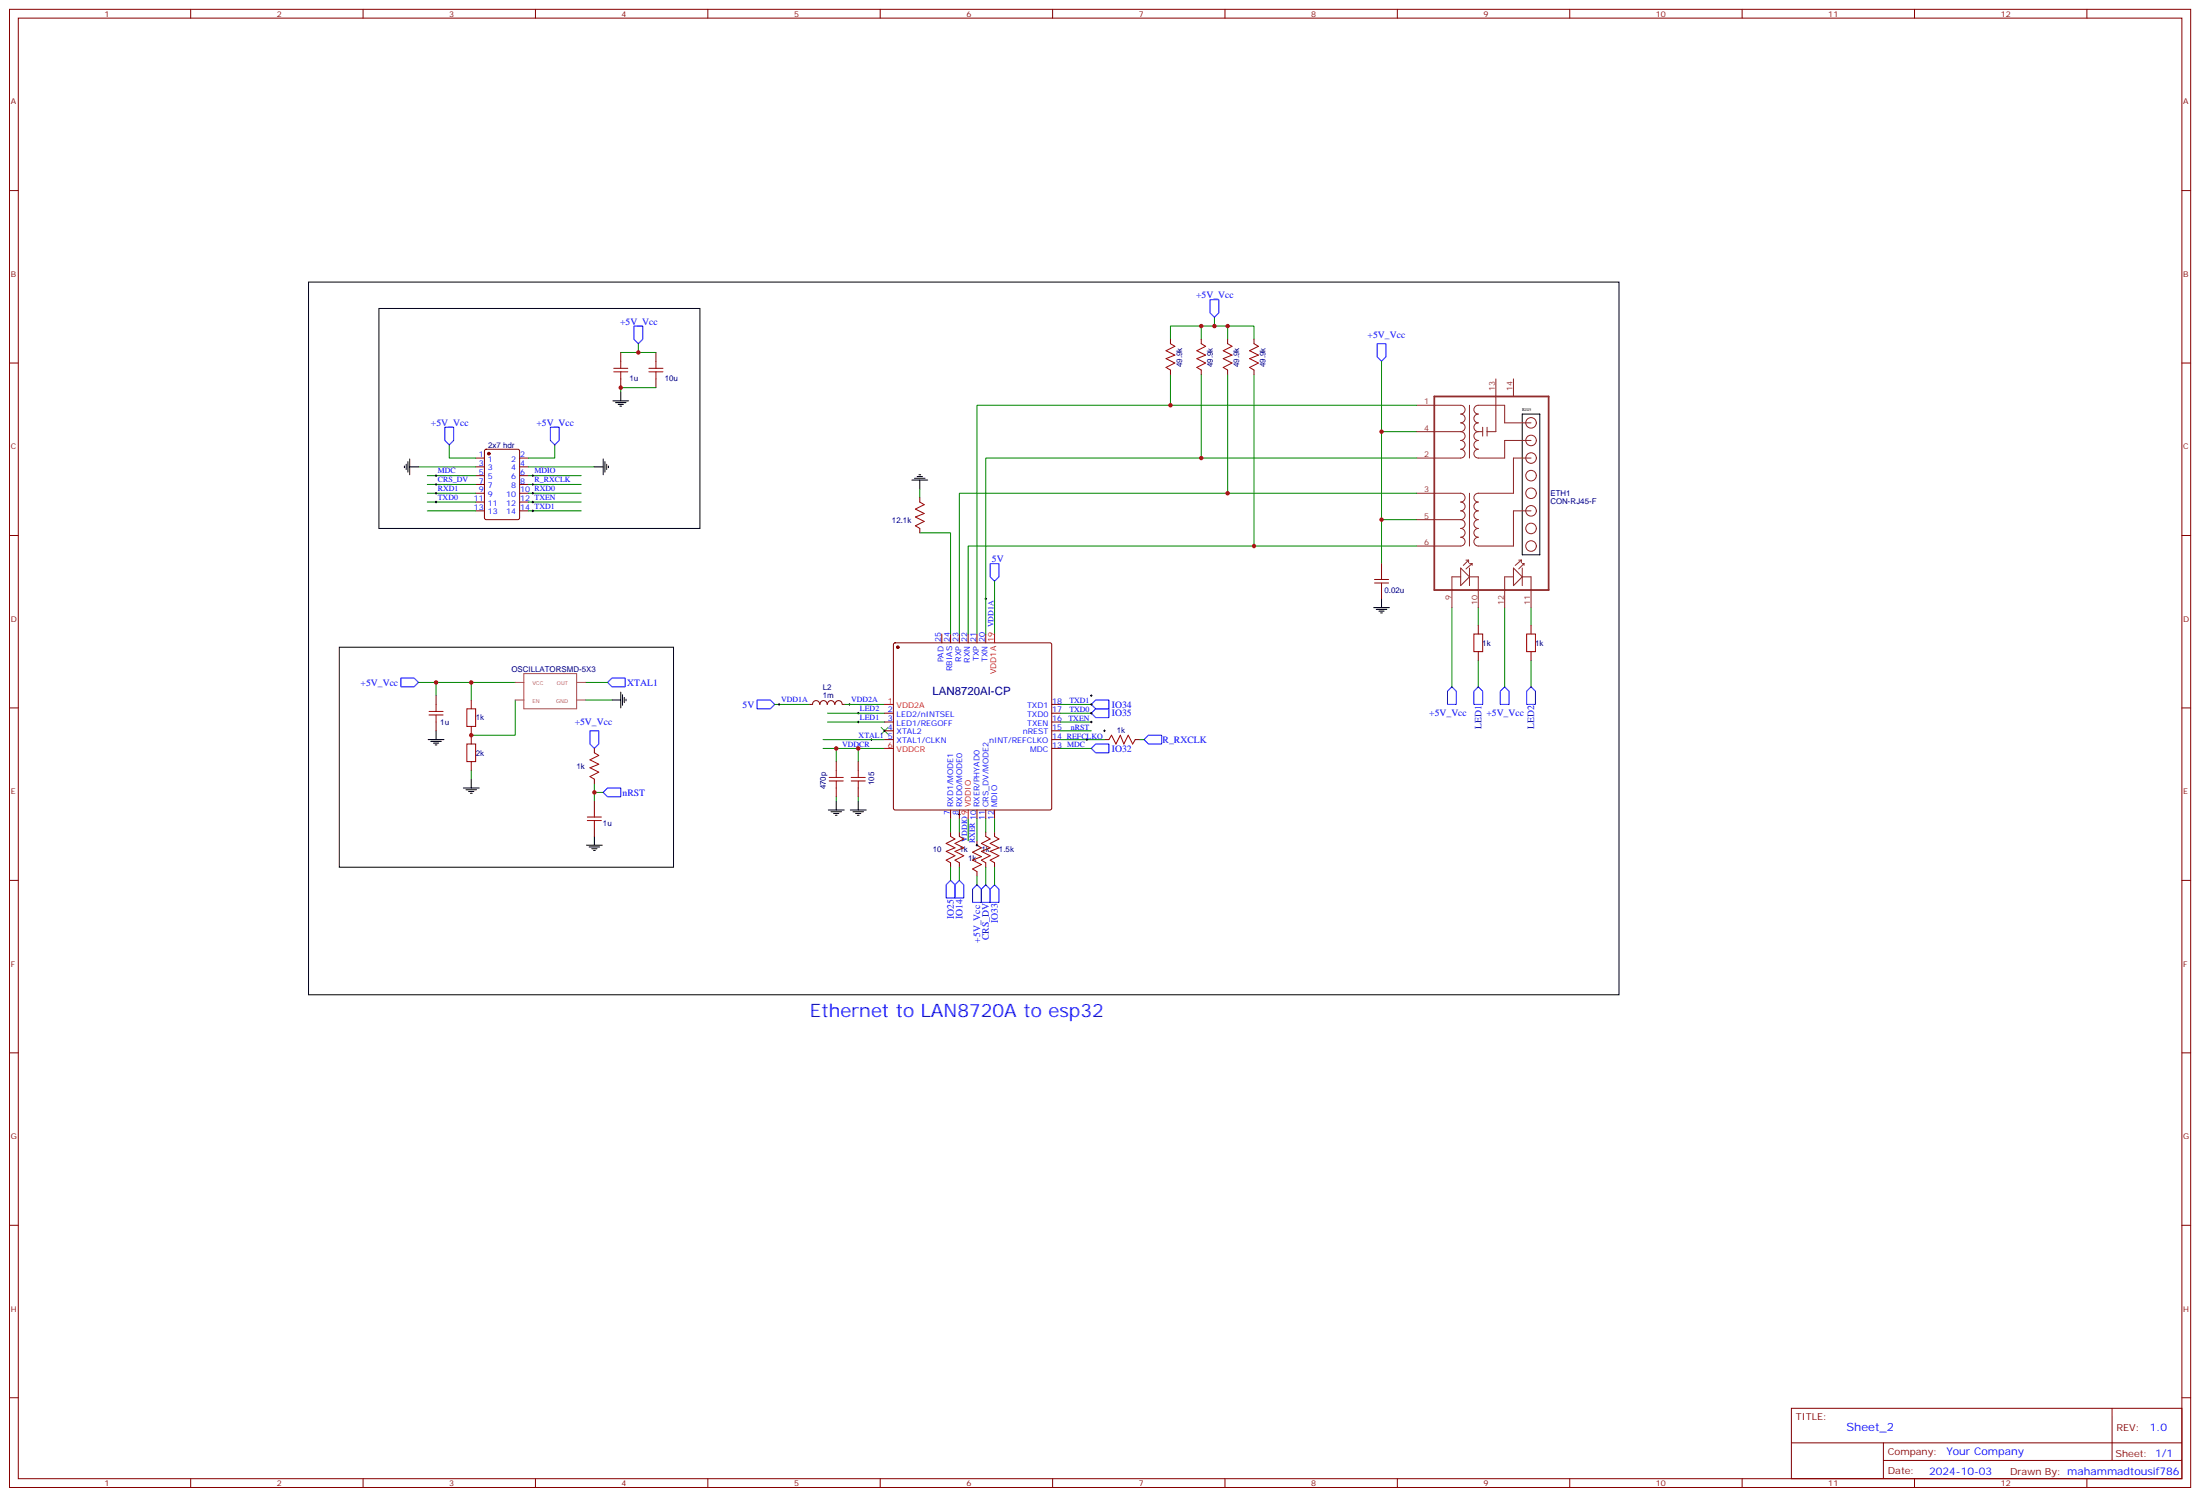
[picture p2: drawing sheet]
<svg xmlns="http://www.w3.org/2000/svg" width="882mm" height="600mm" viewBox="0 0 882 600" stroke-linecap="round" stroke-linejoin="round" font-family="sans-serif">
<g fill="none" stroke="#870000" stroke-width=".4">
<path d="M3.8 3.7h874.9v592.7h-874.9zM7.3 7.3h867.9v585.6h-867.9zM76.5 3.7v3.6M145.6 3.7v3.6M214.8 3.7v3.6M283.9 3.7v3.6M353.1 3.7v3.6M422.2 3.7v3.6M491.3 3.7v3.6M560.5 3.7v3.6M629.6 3.7v3.6M698.8 3.7v3.6"/>
<path d="M767.9 3.7v3.6M837.1 3.7v3.6M3.8 76.4h3.5M875.2 76.4h3.5M469.5 136v1.8M481.8 136v1.8M492.4 136v1.8M503 136v1.8M3.8 145.6h3.5M249 141.3v3.6M249 151.9v3.5M263.1 141.3v3.6"/>
<path d="M263.1 151.9v3.5M469.5 148.4v1.7M481.8 148.4v1.7M492.4 148.4v1.7M503 148.4v1.7M875.2 145.6h3.5M190.8 183.7h3.5M190.8 187.2h3.5M190.8 190.7h3.5M190.8 197.8h3.5M190.8 194.2h3.5M194.5 180.3l13.2-.2 .7 .5v27l-.4 .7-13 .1-.6-.5-.1-27.1z"/>
<path d="M208.4 183.7h3.5M208.4 187.2h3.5M208.4 190.7h3.5M208.4 197.8h3.5M208.4 194.2h3.5M368.9 199.5v1.8M3.8 214.7h3.5M190.8 204.8h3.5M190.8 201.3h3.5M208.4 204.8h3.5M208.4 201.3h3.5M368.9 211.9v1.7"/>
<path d="M875.2 214.7h3.5M554.1 226v3.5M554.1 236.6v3.5M358.6 257.9l.5-.2h62l.5 .2 .3 .5v65.7l-.3 .5-.5 .2h-62l-.5-.3-.2-.4v-65.7zM377.8 254.2v3.5M381.3 254.2v3.5M384.8 254.2v3.5M388.3 254.2v3.5M391.9 254.2v3.5M395.4 254.2v3.5M592.9 250.7v3.5M614.1 250.7v3.5"/>
<path d="M174.9 278.9v3.5M592.9 261.3v3.5M614.1 261.3v3.5M3.8 283.8h3.5M174.9 289.5v3.5M189 280.7v3.5M189 291.3v7M324.8 282.4h1.1M325.9 282.4a1.41 1.41 0 0 1 1.4-1.5 1.41 1.41 0 0 1 1.4 1.5M328.9 282.4a1.41 1.41 0 0 1 1.4-1.5 1.41 1.41 0 0 1 1.4 1.5M331.9 282.4a1.41 1.41 0 0 1 1.4-1.5 1.41 1.41 0 0 1 1.4 1.5M335 282.4a1.41 1.41 0 0 1 1.4-1.5 1.41 1.41 0 0 1 1.4 1.5"/>
<path d="M337.9 282.4h1M354.8 286h3.6M354.8 289.5h3.6M354.8 293h3.6M354.8 296.5h3.6M421.9 282.4h3.5M421.9 286h3.5M421.9 289.5h3.5M421.9 293h3.5M421.9 296.5h3.5M443 296.5h1.8M455.4 296.5h1.7"/>
<path d="M875.2 283.8h3.5M189 305.4v3.5M238.4 300.1v1.7M238.4 312.4v1.8M335.4 305.4v3.5M335.4 315.9v3.6M344.2 305.4v3.5M344.2 315.9v3.6M421.9 300.1h3.5M238.4 321.2v3.6M238.4 331.8v3.6M381.3 324.8v3.5"/>
<path d="M381.3 333.6v1.8M384.8 324.8v3.5M384.8 333.6v1.8M391.9 324.8v3.5M391.9 337.1v1.8M395.4 324.8v3.5M395.4 333.6v1.8M398.9 324.8v3.5M398.9 333.6v1.8M3.8 353h3.5M381.3 345.9v1.8M384.8 345.9v1.8"/>
<path d="M391.9 349.5v1.7M395.4 345.9v1.8M398.9 345.9v1.8M875.2 353h3.5M3.8 422.1h3.5M875.2 422.1h3.5M3.8 491.3h3.5M875.2 491.3h3.5M3.8 560.4h3.5M718.5 564.7h156.7v28.2h-156.7zM718.6 578.5h156.4M755.4 578.5v14.1"/>
<path d="M847.2 564.7v20.9M875.2 560.4h3.5M76.5 592.9v3.5M145.6 592.9v3.5M214.8 592.9v3.5M283.9 592.9v3.5M353.1 592.9v3.5M422.2 592.9v3.5M491.3 592.9v3.5M560.5 592.9v3.5M629.6 592.9v3.5M698.8 592.9v3.5"/>
<path d="M755.4 585.6h119.6M767.9 592.9v3.5M837.1 592.9v3.5"/>
</g>
<g fill="none" stroke="#008700" stroke-width=".4">
<path d="M256 137.8v3.5M469.5 136v-5.3h33.5v5.3M481.8 130.7v5.3M487.1 127.2v3.5M492.4 130.7v5.3M249 141.3h14.1M263.1 155.4h-14.1v1.8M469.5 150.1v12.4M481.8 150.1v33.6M492.4 150.1v47.7M503 150.1v68.8M554.1 144.9v81.1"/>
<path d="M180.2 178.4v5.3h10.6M222.5 178.4v5.3h-10.6M554.1 173.1h14.2M568.3 162.5h-176.4v91.7M167.9 187.2h22.9M171.4 190.7h19.4M171.4 194.2h19.4M171.4 197.8h19.4M211.9 187.2h26.5M211.9 190.7h21.2M211.9 194.2h21.2M211.9 197.8h21.2"/>
<path d="M368.9 196v3.5M568.3 183.7h-172.9v70.5M568.3 197.8h-183.5v56.4M171.4 201.3h19.4M171.4 204.8h19.4M211.9 201.3h21.2M211.9 204.8h21.2M368.9 213.6h12.4v40.6M554.1 208.4h14.2M568.3 218.9h-180v35.3M398.9 233v21.2M582.4 243.6v31.8"/>
<path d="M592.9 243.6v7.1M603.5 243.6v31.8M614.1 243.6v7.1M167.9 273.6h38.8M174.9 273.6v5.3M189 273.6v7.1M234.9 273.6h8.8M592.9 264.8v10.6M614.1 264.8v10.6M206.7 280.7v14.1h-17.7M234.9 280.7h10.6M310.7 282.4h14.1"/>
<path d="M330.1 296.5h24.7M331.9 289.5h22.9M331.9 286h22.9M338.9 282.4h15.9M425.4 282.4h12.3M425.4 296.5h17.6M425.4 289.5h12.3M425.4 286h12.3M425.4 293h12.3M457.1 296.5h1.8M189 308.9v3.5M238.4 317.7h3.5"/>
<path d="M238.4 314.2v7M330.1 300.1h24.7M335.4 300.1v5.3M335.4 319.5v1.7M344.2 300.1v5.3M344.2 319.5v1.7M425.4 300.1h12.3M381.3 328.3v5.3M384.8 328.3v5.3M388.3 328.3v8.8M391.9 328.3v8.8M395.4 328.3v5.3"/>
<path d="M398.9 328.3v5.3M381.3 347.7v5.3M384.8 347.7v5.3M391.9 351.2v3.6M395.4 347.7v7.1M398.9 347.7v7.1"/>
</g>
<g fill="none" stroke="#00f" stroke-width=".4">
<path d="M254.3 130.7h3.5v5.3l-1.8 1.8-1.7-1.8zM485.4 120.2h3.5v5.2l-1.8 1.8-1.7-1.8zM552.4 137.8h3.5v5.3l-1.8 1.8-1.7-1.8zM178.4 171.3h3.6v5.3l-1.8 1.8-1.8-1.8zM220.8 171.3h3.5v5.3l-1.8 1.8-1.7-1.8zM397.2 226h3.5v5.3l-1.8 1.7-1.7-1.7zM160.8 271.9h5.3l1.8 1.7-1.8 1.8h-5.3zM243.7 273.6l1.8-1.7h5.3v3.5h-5.3zM582.4 275.4l1.7 1.7v5.3h-3.5v-5.3zM592.9 275.4l1.8 1.7v5.3h-3.5v-5.3zM603.5 275.4l1.8 1.7v5.3h-3.5v-5.3zM614.1 275.4l1.8 1.7v5.3h-3.5v-5.3z"/>
<path d="M236.6 293h3.6v5.3l-1.8 1.8-1.8-1.8zM303.7 280.7h5.3l1.7 1.7-1.7 1.8h-5.3zM439.5 284.2h5.3v3.5h-5.3l-1.8-1.7zM439.5 280.7h5.3v3.5h-5.3l-1.8-1.8zM439.5 298.3h5.3v3.5h-5.3l-1.8-1.7zM458.9 296.5l1.8-1.7h5.2v3.5h-5.2zM243.7 315.9h5.3v3.6h-5.3l-1.8-1.8zM381.3 353l1.7 1.8v5.2h-3.5v-5.2zM384.8 353l1.8 1.8v5.2h-3.6v-5.2zM391.9 354.8l1.7 1.7v5.3h-3.5v-5.3zM395.4 354.8l1.8 1.7v5.3h-3.6v-5.3zM398.9 354.8l1.8 1.7v5.3h-3.5v-5.3z"/>
</g>
<g fill="none" stroke="#000" stroke-width=".4">
<path d="M123.8 113.1h525.6v285.8h-525.6zM152 123.7h128.7v88.2h-128.7zM249 157.2v3.5M245.8 160.7h6.4M246.9 161.4h4.2M247.9 162.1h2.1M248.6 162.8h.7M610.6 166h7v56.5h-7zM162.2 186.8v.7M162.9 186.1v2.1M163.6 185.1v4.2M164.3 187.2h3.6"/>
<path d="M164.3 184v6.4M174.6 190.7h.7M174.6 194.2h.7M174.6 197.8h.7M174.9 190.4v.7M174.9 193.9v.7M174.9 197.4v.7M213.4 190.7h.7M213.4 194.2h.7M213.4 197.8h.7M213.7 190.4v.7M213.7 193.9v.7"/>
<path d="M213.7 197.4v.7M238.4 187.2h3.5M241.9 184v6.4M242.6 185.1v4.2M243.3 186.1v2.1M244.1 186.8v.7M365.8 192.5h6.3M366.8 191.8h4.3M367.9 191.1h2.1M368.6 190.4h.7M368.9 192.5v3.5M174.6 201.3h.7"/>
<path d="M174.9 200.9v.7M213.4 201.3h.7M213.4 204.8h.7M213.7 200.9v.7M213.7 204.5v.7M395.4 239.7v.8M136.1 259.5h134.1v88.2h-134.1zM395 240.1h.7M551 243.6h6.3M552 244.3h4.3M553.1 245h2.1M553.8 245.7h.7"/>
<path d="M554.1 240.1v3.5M249 277.5v6.3M249.7 278.6v4.2M250.4 279.6v2.1M437.4 278.9h.7M437.7 278.6v.7M171.7 296.5h6.4M172.8 297.3h4.2M173.8 298h2.2M174.6 298.7h.7M174.9 293v3.5M245.5 280.7h3.5"/>
<path d="M251.1 280.3v.7M312.1 282.4h.7M312.5 282.1v.7M340.4 282.4h.7M340.7 282.1v.7M343.9 289.5h.7M343.9 286h.7M344.2 285.6v.7M344.2 289.1v.7M349.2 296.5h.7M349.5 296.2v.7M354.5 293h.7"/>
<path d="M354.8 292.7v.7M435.6 296.5h.7M436 296.2v.7M437.4 282.4h.7M437.4 289.5h.7M437.4 286h.7M437.7 282.1v.7M437.7 285.6v.7M437.7 289.1v.7M442.7 293h.7M443 292.7v.7M185.8 315.9h6.4"/>
<path d="M186.9 316.7h4.2M188 317.4h2.1M188.7 318.1h.7M189 312.4v3.5M235.2 338.9h6.4M236.3 339.6h4.2M238.4 335.4v3.5M332.2 324.8h6.4M333.3 325.5h4.2M334.4 326.2h2.1M335.1 326.9h.7M335.4 321.2v3.6"/>
<path d="M341.1 324.8h6.3M342.1 325.5h4.3M343.2 326.2h2.1M343.9 326.9h.7M344.2 321.2v3.6M384.5 326.5h.7M384.8 326.2v.7M391.5 338.9h.7M391.9 338.5v.7M237.3 340.3h2.2M238.1 341h.7"/>
</g>
<g fill="none" stroke="#a10000" stroke-width=".4">
<path d="M469.5 137.8l1.7 1.1-3.5 1.7 3.5 1.8-3.5 1.4 3.5 1.8-3.5 1.7 1.8 1.1M481.8 137.8l1.8 1.1-3.5 1.7 3.5 1.8-3.5 1.4 3.5 1.8-3.5 1.7 1.7 1.1M492.4 137.8l1.8 1.1-3.6 1.7 3.6 1.8-3.6 1.4 3.6 1.8-3.6 1.7 1.8 1.1M503 137.8l1.8 1.1-3.6 1.7 3.6 1.8-3.6 1.4 3.6 1.8-3.6 1.7 1.8 1.1M246.2 149.1h5.6M246.2 147.7h5.6M249 144.9v2.8M249 149.1v2.8M260.3 149.1h5.6M260.3 147.7h5.6M263.1 144.9v2.8M263.1 149.1v2.8"/>
<path d="M368.9 201.3l1.8 1.1-3.5 1.7 3.5 1.8-3.5 1.4 3.5 1.8-3.5 1.7 1.7 1.1M551.3 233.8h5.7M551.3 232.3h5.7M554.1 229.5v2.8M554.1 233.8v2.8M591.2 254.2h3.5v7.1h-3.5zM612.4 254.2h3.5v7.1h-3.5zM172.1 286.7h5.6M172.1 285.3h5.6M174.9 282.4v2.9M174.9 286.7v2.8M187.3 298.3h3.5v7.1h-3.5z"/>
<path d="M187.3 284.2h3.5v7.1h-3.5zM444.8 296.5l1-1.7 1.8 3.5 1.8-3.5 1.4 3.5 1.7-3.5 1.8 3.5 1.1-1.8M238.4 301.8l1.8 1.1-3.6 1.8 3.6 1.7-3.6 1.4 3.6 1.8-3.6 1.8 1.8 1M332.6 313.1h5.6M332.6 311.7h5.6M335.4 308.9v2.8M335.4 313.1v2.8M341.4 313.1h5.7M341.4 311.7h5.7M344.2 308.9v2.8M344.2 313.1v2.8M235.6 329h5.6"/>
<path d="M235.6 327.6h5.6M238.4 324.8v2.8M238.4 329v2.8M381.3 335.4l1.7 1-3.5 1.8 3.5 1.7-3.5 1.4 3.5 1.8-3.5 1.8 1.8 1M384.8 335.4l1.8 1-3.6 1.8 3.6 1.7-3.6 1.4 3.6 1.8-3.6 1.8 1.8 1M391.9 338.9l1.7 1-3.5 1.8 3.5 1.8-3.5 1.4 3.5 1.7-3.5 1.8 1.8 1.1M395.4 335.4l1.8 1-3.6 1.8 3.6 1.7-3.6 1.4 3.6 1.8-3.6 1.8 1.8 1M398.9 335.4l1.8 1-3.5 1.8 3.5 1.7-3.5 1.4 3.5 1.8-3.5 1.8 1.7 1"/>
</g>
<path d="M206.7 273.6h3.4M210.1 270.1h21.2v14.1h-21.2zM231.4 273.6h3.5M206.7 280.7h3.4M231.4 280.7h3.5" fill="none" stroke="#a64a4a" stroke-width=".4"/>
<path d="M353.4 291.6l2.8 2.8M356.2 291.6l-2.8 2.8" fill="none" stroke="#3c3" stroke-width=".4"/>
<g fill="none" stroke="#8c2424" stroke-width=".4">
<path d="M600 151.9v21.2h-3.5M607.1 151.9v7.1M568.3 162.5h17.6a1.76 1.76 0 0 1 1.8 1.8 1.76 1.76 0 0 1-1.8 1.7 1.76 1.76 0 0 1 1.8 1.8 1.76 1.76 0 0 1-1.8 1.7 1.76 1.76 0 0 1 1.8 1.8 1.76 1.76 0 0 1-1.8 1.8M568.3 173.1h17.6M585.9 173.1a1.76 1.76 0 0 1 1.8 1.7 1.76 1.76 0 0 1-1.8 1.8 1.76 1.76 0 0 1 1.8 1.8 1.76 1.76 0 0 1-1.8 1.7 1.76 1.76 0 0 1 1.8 1.8 1.76 1.76 0 0 1-1.8 1.8h-17.6M589.4 162.5v21.2M592.9 173.1a1.76 1.76 0 0 0-1.7 1.7 1.76 1.76 0 0 0 1.7 1.8 1.76 1.76 0 0 0-1.7 1.8 1.76 1.76 0 0 0 1.7 1.7 1.76 1.76 0 0 0-1.7 1.8 1.76 1.76 0 0 0 1.7 1.8h10.6v-7.1h10.6M592.9 173.1h1.8M594.7 171.3v3.5M596.5 171.3v3.5M614.1 169.5h-10.6v-7h-10.6a1.76 1.76 0 0 0-1.7 1.8 1.76 1.76 0 0 0 1.7 1.7 1.76 1.76 0 0 0-1.7 1.8 1.76 1.76 0 0 0 1.7 1.7 1.76 1.76 0 0 0-1.7 1.8 1.76 1.76 0 0 0 1.7 1.8M568.3 197.8h17.6a1.76 1.76 0 0 1 1.8 1.7 1.76 1.76 0 0 1-1.8 1.8 1.76 1.76 0 0 1 1.8 1.8 1.76 1.76 0 0 1-1.8 1.7 1.76 1.76 0 0 1 1.8 1.8 1.76 1.76 0 0 1-1.8 1.8"/>
<path d="M589.4 197.8v21.1M614.1 183.7h-7v14.1h-14.2a1.76 1.76 0 0 0-1.7 1.7 1.76 1.76 0 0 0 1.7 1.8 1.76 1.76 0 0 0-1.7 1.8 1.76 1.76 0 0 0 1.7 1.7 1.76 1.76 0 0 0-1.7 1.8 1.76 1.76 0 0 0 1.7 1.8 1.76 1.76 0 0 0-1.7 1.7 1.76 1.76 0 0 0 1.7 1.8 1.76 1.76 0 0 0-1.7 1.7 1.76 1.76 0 0 0 1.7 1.8 1.76 1.76 0 0 0-1.7 1.8 1.76 1.76 0 0 0 1.7 1.7h14.2v-14.1h7M568.3 208.4h17.6M585.9 208.4a1.76 1.76 0 0 1 1.8 1.7 1.76 1.76 0 0 1-1.8 1.8 1.76 1.76 0 0 1 1.8 1.7 1.76 1.76 0 0 1-1.8 1.8 1.76 1.76 0 0 1 1.8 1.8 1.76 1.76 0 0 1-1.8 1.7h-17.6M585.9 231.3h-3.5v12.3M585.9 227.8l3.5 3.5-3.5 3.5zM588 224.6h1.1M589.1 224.6l-2.1 2.1M589.1 224.6v1M589.4 227.8v7M589.4 231.3h3.5v12.3M589.4 226h1.1"/>
<path d="M590.5 226l-2.5 2.1M590.5 226v.7M607.1 231.3h-3.6v12.3M607.1 227.8l3.5 3.5-3.5 3.5zM609.2 224.6h1M610.2 224.6l-2.4 2.1M610.2 224.6v1M610.6 231.3h3.5v12.3M610.6 226h.7M610.6 227.8v7M611.3 226l-2.1 2.1M611.3 226v.7"/>
<circle cx="614.1" cy="176.6" r="2.12"/>
<circle cx="614.1" cy="169.5" r="2.12"/>
<circle cx="614.1" cy="183.7" r="2.12"/>
<circle cx="614.1" cy="190.7" r="2.12"/>
<circle cx="614.1" cy="197.8" r="2.12"/>
<circle cx="614.1" cy="211.9" r="2.12"/>
<circle cx="614.1" cy="218.9" r="2.12"/>
<circle cx="614.1" cy="204.8" r="2.12"/>
</g>
<path d="M575.3 159h45.9v77.6h-45.9z" fill="none" stroke="#8c2424" stroke-width=".71"/>
<path d="M398.9 254.2v3.5M354.8 282.4h3.6M354.8 300.1h3.6M388.3 324.8v3.5" fill="none" stroke="#f00" stroke-width=".4"/>
<g fill="#870000" stroke="#870000" stroke-width=".4">
<circle cx="360.1" cy="259.5" r=".53"/>
<circle cx="196.1" cy="181.9" r=".53"/>
</g>
<g fill="#c00">
<circle cx="256" cy="141.3" r=".88"/>
<circle cx="487.1" cy="130.7" r=".88"/>
<circle cx="238.4" cy="317.7" r=".88"/>
<circle cx="554.1" cy="208.4" r=".88"/>
<circle cx="554.1" cy="173.1" r=".88"/>
<circle cx="189" cy="294.8" r=".88"/>
<circle cx="189" cy="273.6" r=".88"/>
<circle cx="174.9" cy="273.6" r=".88"/>
<circle cx="344.2" cy="300.1" r=".88"/>
<circle cx="335.4" cy="300.1" r=".88"/>
<circle cx="503" cy="218.9" r=".88"/>
<circle cx="492.4" cy="197.8" r=".88"/>
<circle cx="481.8" cy="183.7" r=".88"/>
<circle cx="469.5" cy="162.5" r=".88"/>
<circle cx="492.4" cy="130.7" r=".88"/>
<circle cx="481.8" cy="130.7" r=".88"/>
<circle cx="249" cy="155.4" r=".88"/>
</g>
<text font-size="7.4" fill="#00f" x="324.8" y="407.7">Ethernet to LAN8720A to esp32</text>
<text font-size="4.6" fill="#000080" x="374" y="278.7">LAN8720AI-CP</text>
<text font-size="4.6" fill="#00f" x="740.6" y="573.7">Sheet_2</text>
<g font-size="4.2" fill="#00f">
<text x="862.3" y="573.9">1.0</text>
<text x="780.7" y="583.5">Your Company</text>
<text x="773.8" y="591.3">2024-10-03</text>
</g>
<g font-size="3.9" fill="#00f">
<text x="479.8" y="119.7">+5V_Vcc</text>
<text x="248.7" y="130.2">+5V_Vcc</text>
<text x="548.6" y="135.5">+5V_Vcc</text>
<text x="172.9" y="170.8">+5V_Vcc</text>
<text x="215.2" y="170.8">+5V_Vcc</text>
<text x="397.8" y="225.5">5V</text>
<text x="144.6" y="274.9">+5V_Vcc</text>
<text x="251.6" y="274.9">XTAL1</text>
<text x="297.8" y="283.7">5V</text>
<text x="446" y="287.2">IO35</text>
<text x="446" y="283.7">IO34</text>
<text x="573.3" y="287.2">+5V_Vcc</text>
<text x="596.2" y="287.2">+5V_Vcc</text>
<text x="230.5" y="290.8">+5V_Vcc</text>
<text x="594.2" y="292.3" transform="rotate(-90 594.2 292.3)">LED1</text>
<text x="615.4" y="292.3" transform="rotate(-90 615.4 292.3)">LED2</text>
<text x="466.4" y="297.9">R_RXCLK</text>
<text x="446" y="301.4">IO32</text>
<text x="249.7" y="319">nRST</text>
<text x="382.6" y="368.5" transform="rotate(-90 382.6 368.5)">IO25</text>
<text x="386.1" y="368.5" transform="rotate(-90 386.1 368.5)">IO14</text>
<text x="400.2" y="370.2" transform="rotate(-90 400.2 370.2)">IO33</text>
<text x="393.1" y="378" transform="rotate(-90 393.1 378)">+5V_Vcc</text>
<text x="396.7" y="376.9" transform="rotate(-90 396.7 376.9)">CRS_DV</text>
</g>
<g font-size="3.9" fill="#800">
<text x="720.3" y="569.2">TITLE:</text>
<text x="848.9" y="573.9">REV:</text>
<text x="757.2" y="583.4">Company:</text>
<text x="848.6" y="584.1">Sheet: 1/1</text>
<text x="757.2" y="591.1">Date:</text>
<text x="806.2" y="591.2">Drawn By: mahammadtousif786</text>
</g>
<g font-size="3.2" fill="#800">
<text x="41.9" y="6.7">1</text>
<text x="111.1" y="6.7">2</text>
<text x="180.2" y="6.7">3</text>
<text x="249.3" y="6.7">4</text>
<text x="318.5" y="6.7">5</text>
<text x="387.6" y="6.7">6</text>
<text x="456.8" y="6.7">7</text>
<text x="525.9" y="6.7">8</text>
<text x="595.1" y="6.7">9</text>
<text x="664.2" y="6.7">10</text>
<text x="733.4" y="6.7">11</text>
<text x="802.5" y="6.7">12</text>
<text x="4.3" y="41.8">A</text>
<text x="875.7" y="41.8">A</text>
<text x="4.3" y="111">B</text>
<text x="875.7" y="111">B</text>
<text x="4.3" y="180.1">C</text>
<text x="875.7" y="180.1">C</text>
<text x="4.3" y="249.3">D</text>
<text x="875.7" y="249.3">D</text>
<text x="4.3" y="318.4">E</text>
<text x="875.7" y="318.4">E</text>
<text x="4.3" y="387.6">F</text>
<text x="875.7" y="387.6">F</text>
<text x="4.3" y="456.7">G</text>
<text x="875.7" y="456.7">G</text>
<text x="4.3" y="525.9">H</text>
<text x="875.7" y="525.9">H</text>
<text x="41.9" y="595.9">1</text>
<text x="111.1" y="595.9">2</text>
<text x="180.2" y="595.9">3</text>
<text x="249.3" y="595.9">4</text>
<text x="318.5" y="595.9">5</text>
<text x="387.6" y="595.9">6</text>
<text x="456.8" y="595.9">7</text>
<text x="525.9" y="595.9">8</text>
<text x="595.1" y="595.9">9</text>
<text x="664.2" y="595.9">10</text>
<text x="733.4" y="595.9">11</text>
<text x="802.5" y="595.9">12</text>
</g>
<g font-size="3.2" fill="#000080">
<text x="474.1" y="147.1" transform="rotate(-90 474.1 147.1)">49.9k</text>
<text x="486.5" y="147.1" transform="rotate(-90 486.5 147.1)">49.9k</text>
<text x="497.1" y="147.1" transform="rotate(-90 497.1 147.1)">49.9k</text>
<text x="507.6" y="147.1" transform="rotate(-90 507.6 147.1)">49.9k</text>
<text x="252.5" y="152.7">1u</text>
<text x="266.6" y="152.7">10u</text>
<text x="195.8" y="179.6">2x7 hdr</text>
<text x="621.9" y="202">CON-RJ45-F</text>
<text x="621.9" y="199">ETH1</text>
<text x="357.8" y="209.6">12.1k</text>
<text x="555.3" y="237.7">0.02u</text>
<text x="594.6" y="259">1k</text>
<text x="615.7" y="259">1k</text>
<text x="205.1" y="269.5">OSCILLATORSMD-5X3</text>
<text x="330.1" y="279.8">1m</text>
<text x="330.1" y="276.7">L2</text>
<text x="176.6" y="290.7">1u</text>
<text x="190.8" y="288.9">1k</text>
<text x="448" y="293.7">1k</text>
<text x="190.8" y="303">2k</text>
<text x="231.2" y="308.4">1k</text>
<text x="331.3" y="316.5" transform="rotate(-90 331.3 316.5)">470p</text>
<text x="350.7" y="314.8" transform="rotate(-90 350.7 314.8)">105</text>
<text x="241.9" y="331.3">1u</text>
<text x="374.2" y="341.8">10</text>
<text x="384.8" y="341.8">1k</text>
<text x="393.7" y="341.8">1k</text>
<text x="400.7" y="341.8">1.5k</text>
<text x="388.3" y="345.3">1k</text>
</g>
<g font-size="3.2" fill="#8d2323">
<text x="599.7" y="156.8" transform="rotate(-90 599.7 156.8)">13</text>
<text x="606.7" y="156.8" transform="rotate(-90 606.7 156.8)">14</text>
<text x="571.2" y="162.1">1</text>
<text x="571.2" y="172.7">4</text>
<text x="571.2" y="183.3">2</text>
<text x="571.2" y="197.4">3</text>
<text x="571.2" y="208">5</text>
<text x="571.2" y="218.6">6</text>
<text x="582" y="240.7" transform="rotate(-90 582 240.7)">9</text>
<text x="592.6" y="242.7" transform="rotate(-90 592.6 242.7)">10</text>
<text x="603.2" y="242.7" transform="rotate(-90 603.2 242.7)">12</text>
<text x="613.8" y="242.7" transform="rotate(-90 613.8 242.7)">11</text>
</g>
<g font-size="3.2" fill="#00f">
<text x="192.1" y="183.3">1</text>
<text x="195.6" y="185.1">1</text>
<text x="205.1" y="185.1">2</text>
<text x="208.6" y="183.3">2</text>
<text x="175.6" y="189.8">MDC</text>
<text x="192.1" y="186.8">3</text>
<text x="192.1" y="190.4">5</text>
<text x="195.6" y="188.6">3</text>
<text x="205.1" y="188.6">4</text>
<text x="208.6" y="190.4">6</text>
<text x="208.6" y="186.8">4</text>
<text x="214.4" y="189.8">MDIO</text>
<text x="175.6" y="193.4">CRS_DV</text>
<text x="175.6" y="196.9">RXD1</text>
<text x="192.1" y="193.9">7</text>
<text x="192.1" y="197.4">9</text>
<text x="195.6" y="192.1">5</text>
<text x="195.6" y="195.7">7</text>
<text x="205.1" y="195.7">8</text>
<text x="205.1" y="192.1">6</text>
<text x="208.6" y="197.4">10 RXD0</text>
<text x="208.6" y="193.9">8</text>
<text x="214.4" y="193.4">R_RXCLK</text>
<text x="175.6" y="200.4">TXD0</text>
<text x="190.1" y="200.9">11</text>
<text x="195.6" y="199.2">9</text>
<text x="195.6" y="202.7">11</text>
<text x="203.1" y="202.7">12</text>
<text x="203.1" y="199.2">10</text>
<text x="208.6" y="200.9">12 TXEN</text>
<text x="190.1" y="204.5">13</text>
<text x="195.6" y="206.2">13</text>
<text x="203.1" y="206.2">14</text>
<text x="208.6" y="204.5">14 TXD1</text>
<text x="377.4" y="257.6" transform="rotate(-90 377.4 257.6)">25</text>
<text x="380.9" y="257.6" transform="rotate(-90 380.9 257.6)">24</text>
<text x="384.5" y="257.6" transform="rotate(-90 384.5 257.6)">23</text>
<text x="388" y="257.6" transform="rotate(-90 388 257.6)">22</text>
<text x="391.5" y="257.6" transform="rotate(-90 391.5 257.6)">21</text>
<text x="395" y="257.6" transform="rotate(-90 395 257.6)">20</text>
<text x="378.5" y="265.6" transform="rotate(-90 378.5 265.6)">PAD</text>
<text x="382" y="269.1" transform="rotate(-90 382 269.1)">RBIAS</text>
<text x="385.5" y="265.3" transform="rotate(-90 385.5 265.3)">RXP</text>
<text x="389" y="265.8" transform="rotate(-90 389 265.8)">RXN</text>
<text x="392.6" y="265.1" transform="rotate(-90 392.6 265.1)">TXP</text>
<text x="396.1" y="265.5" transform="rotate(-90 396.1 265.5)">TXN</text>
<text x="313.3" y="281.6">VDD1A</text>
<text x="341.4" y="281.6">VDD2A</text>
<text x="344.9" y="285.1">LED2</text>
<text x="356.2" y="285.6">2</text>
<text x="359.7" y="287.4">LED2/nINTSEL</text>
<text x="412" y="283.8">TXD1</text>
<text x="412" y="287.4">TXD0</text>
<text x="422" y="282.1">18</text>
<text x="422" y="285.6">17</text>
<text x="428.9" y="282">TXD1</text>
<text x="428.9" y="285.5">TXD0</text>
<text x="344.9" y="288.6">LED1</text>
<text x="356.2" y="292.7">4</text>
<text x="356.2" y="289.1">3</text>
<text x="359.7" y="290.9">LED1/REGOFF</text>
<text x="412" y="290.9">TXEN</text>
<text x="422" y="289.1">16</text>
<text x="422" y="292.7">15</text>
<text x="428.6" y="289.1">TXEN</text>
<text x="429.5" y="292.6">nRST</text>
<text x="337.8" y="299.6">VDDCR</text>
<text x="344.4" y="296.1">XTAL1</text>
<text x="356.2" y="296.2">5</text>
<text x="359.7" y="298">XTAL1/CLKN</text>
<text x="359.7" y="294.4">XTAL2</text>
<text x="396.7" y="298">nINT/REFCLKO</text>
<text x="410.2" y="294.4">nREST</text>
<text x="422" y="296.2">14 REFCLKO</text>
<text x="422" y="299.7">13 MDC</text>
<text x="413.2" y="301.5">MDC</text>
<text x="382.3" y="323.7" transform="rotate(-90 382.3 323.7)">RXD1/MODE1</text>
<text x="385.9" y="323.7" transform="rotate(-90 385.9 323.7)">RXD0/MODE0</text>
<text x="392.9" y="323.7" transform="rotate(-90 392.9 323.7)">RXER/PHYAD0</text>
<text x="396.5" y="323.7" transform="rotate(-90 396.5 323.7)">CRS_DV/MODE2</text>
<text x="400" y="323.7" transform="rotate(-90 400 323.7)">MDIO</text>
<text x="380.9" y="326.6" transform="rotate(-90 380.9 326.6)">7</text>
<text x="384.5" y="326.6" transform="rotate(-90 384.5 326.6)">8</text>
<text x="395" y="328.6" transform="rotate(-90 395 328.6)">11</text>
<text x="398.6" y="328.6" transform="rotate(-90 398.6 328.6)">12</text>
<text x="387.9" y="337.4" transform="rotate(-90 387.9 337.4)">VDDIO 9</text>
<text x="391" y="338.2" transform="rotate(-90 391 338.2)">RXER 10</text>
</g>
<g font-size="3.2" fill="#f00">
<text x="398.6" y="257.6" transform="rotate(-90 398.6 257.6)">19 VDD1A</text>
<text x="399.6" y="270.3" transform="rotate(-90 399.6 270.3)">VDD1A</text>
<text x="356.2" y="282.1">1</text>
<text x="359.7" y="283.8">VDD2A</text>
<text x="356.2" y="299.7">6</text>
<text x="359.7" y="301.5">VDDCR</text>
<text x="389.4" y="323.7" transform="rotate(-90 389.4 323.7)">VDDIO</text>
</g>
<g font-size="2.1" fill="#a54b4b">
<text x="213.5" y="274.7">VCC</text>
<text x="223.4" y="274.7">OUT</text>
<text x="213.5" y="281.7">EN</text>
<text x="223" y="281.7">GND</text>
</g>
<text font-size="1.8" x="610.6" y="164.8">RJ45</text>
</svg>
